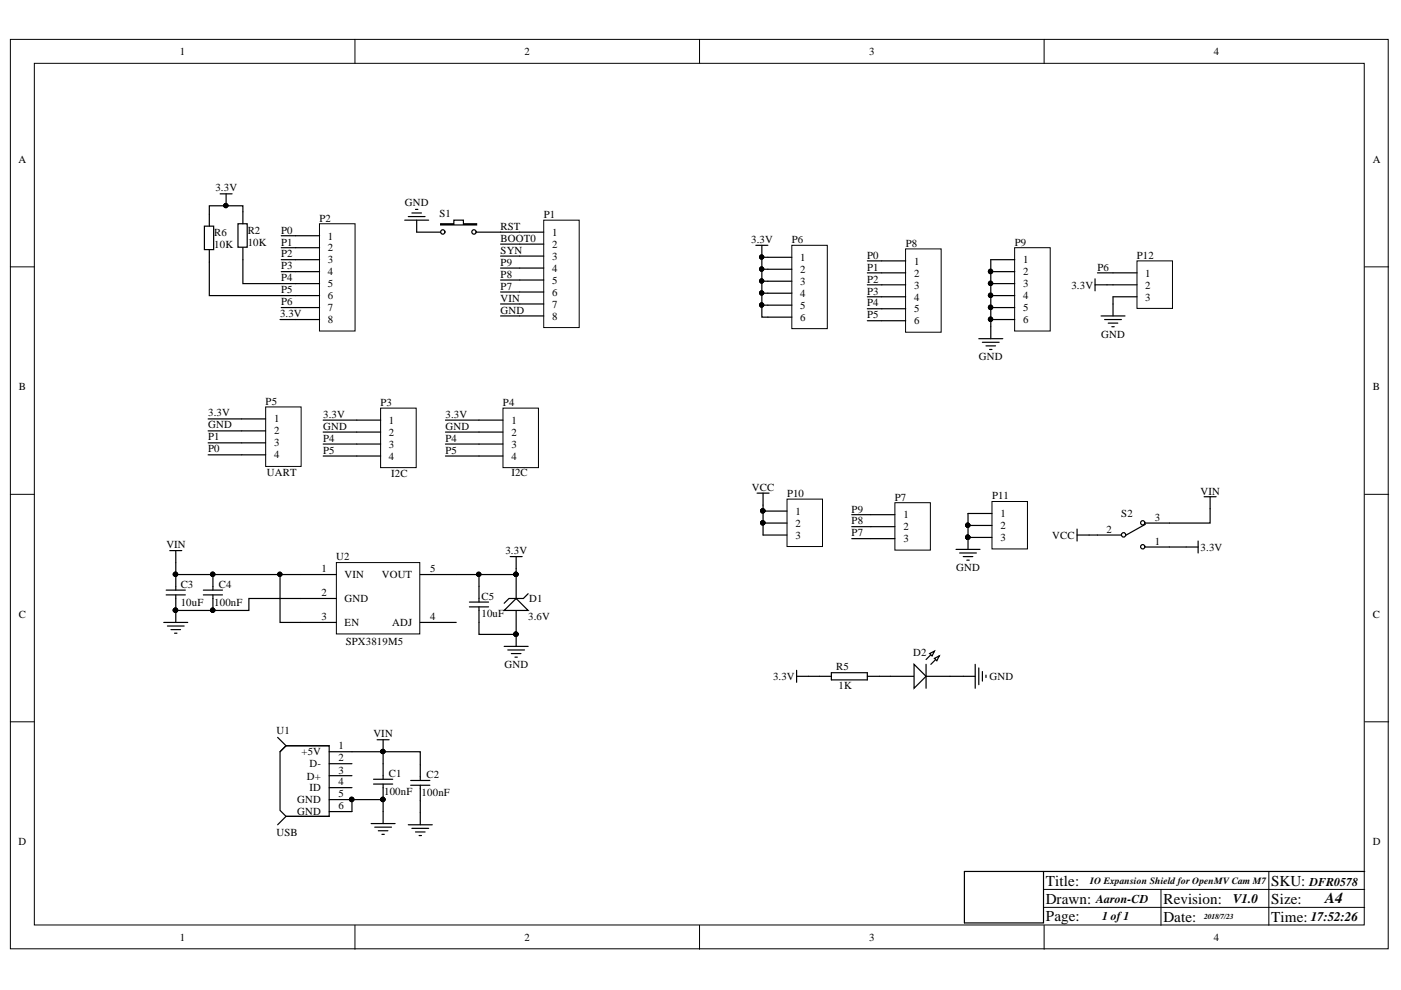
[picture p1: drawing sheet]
<svg xmlns="http://www.w3.org/2000/svg" width="297mm" height="210mm" viewBox="0 0 297 210" stroke-linecap="round" stroke-linejoin="round" font-family="sans-serif">
<g fill="#fff" stroke="#000" stroke-width=".21">
<path d="M2.2 8.4h292.1v192.8h-292.1z"/>
<path d="M7.3 13.4h281.9v182.7h-281.9z"/>
</g>
<g fill="none" stroke="#000" stroke-width=".21">
<path d="M75.3 8.4v5M148.3 8.4v5M221.4 8.4v5M2.2 56.6h5.1M289.3 56.6h5.1M2.2 104.8h5.1M289.3 104.8h5.1M2.2 153h5.1M289.3 153h5.1M75.3 196.2v5.1M148.3 196.2v5.1M221.2 192.4h68.1"/>
<path d="M221.2 188.6h68.1M221.4 196.2v5.1M246.1 188.6v7.6M269 184.8v11.4"/>
</g>
<path d="M221.2 184.8v10.9h-16.7v-10.9h84.8" fill="none" stroke="#000" stroke-width=".25"/>
<path d="M67.7 47.4h7.6v22.8h-7.6z" fill="#fff" stroke="#000" stroke-width=".21"/>
<path d="M62.7 50h5.1M62.7 52.5h5.1M62.7 55.1h5.1M62.7 57.6h5.1M62.7 60.1h5.1M62.7 62.7h5.1M62.7 65.2h5.1M62.7 67.7h5.1" fill="none" stroke="#000" stroke-width=".25"/>
<path d="M115.3 46.7h7.5v22.8h-7.5z" fill="#fff" stroke="#000" stroke-width=".21"/>
<path d="M110.2 49.2h5.1M110.2 51.8h5.1M110.2 54.3h5.1M110.2 56.8h5.1M110.2 59.4h5.1M110.2 61.9h5.1M110.2 64.4h5.1M110.2 67h5.1" fill="none" stroke="#000" stroke-width=".25"/>
<path d="M56.3 86.3h7.5v12.6h-7.5z" fill="#fff" stroke="#000" stroke-width=".21"/>
<path d="M51.2 88.8h5.1M51.2 91.4h5.1M51.2 93.9h5.1M51.2 96.4h5.1" fill="none" stroke="#000" stroke-width=".25"/>
<path d="M80.7 86.5h7.5v12.6h-7.5z" fill="#fff" stroke="#000" stroke-width=".21"/>
<path d="M75.6 89.1h5.1M75.6 91.6h5.1M75.6 94.1h5.1M75.6 96.7h5.1" fill="none" stroke="#000" stroke-width=".25"/>
<path d="M106.6 86.5h7.6v12.6h-7.6z" fill="#fff" stroke="#000" stroke-width=".21"/>
<path d="M101.6 89.1h5M101.6 91.6h5M101.6 94.1h5M101.6 96.7h5" fill="none" stroke="#000" stroke-width=".25"/>
<path d="M189.7 106.6h7.6v10h-7.6z" fill="#fff" stroke="#000" stroke-width=".21"/>
<path d="M184.7 109.1h5M184.7 111.7h5M184.7 114.2h5M188.7 143.4h5.1M196.3 143.4h5.1" fill="none" stroke="#000" stroke-width=".25"/>
<path d="M193.8 140.9l2.5 2.5-2.5 2.5z" fill="#fff"/>
<path d="M198.1 138.1l-1.8 1.7M199.1 139.1l-1.7 1.8M193.8 140.9l2.5 2.5-2.5 2.5z" fill="none" stroke="#000" stroke-width=".25"/>
<path d="M198.1 139.6l1-.5-.5 1z" fill="#fff"/>
<path d="M198.1 139.6l1-.5-.5 1z" fill="none" stroke="#000" stroke-width=".25"/>
<path d="M197.1 138.6l1-.5-.5 1z" fill="#fff"/>
<g fill="none" stroke="#000" stroke-width=".25">
<path d="M88.3 49.2h5.1M101 49.2h5.1M197.1 138.6l1-.5-.5 1zM168.9 143.4h2.5M168.9 142.1v2.6M173.7 143.4h2.6M176.3 142.6h7.6v1.6h-7.6zM183.9 143.4h2.5M196.3 140.9v5M204.2 143.4h2.6M206.8 140.9v5M207.5 141.6v3.6"/>
<path d="M208.3 142.4v2M209 143.1v.5"/>
</g>
<path d="M93.4 47.4h2.8v-.7h2.1v.7h2.7v.3h-7.6z" fill-rule="evenodd" fill="#fff"/>
<g fill="none" stroke="#000" stroke-width=".25">
<path d="M93.4 47.4h2.8v-.7h2.1v.7h2.7v.3h-7.6zM207.5 71.8h5.1M208.3 72.6h3.5M209 73.3h2.1M209.8 74.1h.5M210.1 69.3v2.5M232.7 113.4h5.1M242.8 111.2l-4 2.2M242.8 110.9h5.1M242.8 116h5.1M251.5 116h2.5M254 114.7v2.5"/>
<path d="M255.3 105.3h2.5M256.6 105.3v2.6"/>
<circle cx="93.9" cy="49.2" r=".46"/>
<circle cx="100.5" cy="49.2" r=".46"/>
<circle cx="238.2" cy="113.4" r=".46"/>
<circle cx="242.3" cy="110.9" r=".46"/>
<circle cx="242.3" cy="115.9" r=".46"/>
</g>
<path d="M166.9 105.8h7.5v10.1h-7.5z" fill="#fff" stroke="#000" stroke-width=".21"/>
<path d="M161.8 108.4h5.1M161.8 110.9h5.1M161.8 113.4h5.1" fill="none" stroke="#000" stroke-width=".25"/>
<g fill="#000" stroke="#000" stroke-width=".21">
<circle cx="161.7" cy="110.9" r=".46"/>
<circle cx="161.7" cy="108.3" r=".46"/>
</g>
<path d="M210.3 106.3h7.5v10.1h-7.5z" fill="#fff" stroke="#000" stroke-width=".21"/>
<path d="M202.7 116.5h5.1M203.5 117.2h3.5M204.2 118h2.1M205 118.8h.5M205.2 108.9h5.1M205.2 111.4h5.1M210.3 113.9h-5.1v2.6M228.4 112.2v2.5M228.4 113.4h2.5" fill="none" stroke="#000" stroke-width=".25"/>
<g fill="#000" stroke="#000" stroke-width=".21">
<circle cx="205.2" cy="113.9" r=".46"/>
<circle cx="205.2" cy="111.4" r=".46"/>
</g>
<path d="M59.4 159.4l1.2-1.3h9.2v15h-9.2l-1.2-1.3z" fill-rule="evenodd" fill="#fff"/>
<g fill="none" stroke="#000" stroke-width=".25">
<path d="M160.5 104.6h2.6M161.8 104.6v2.5M58.9 156.3l1.7 1.8h9.2M59.4 159.4l1.2-1.3h9.2v15h-9.2l-1.2-1.3zM60.6 158.1l-1.2 1.3M69.8 159.4h4.8M80 156.8h2.5M81.2 156.8v2.6M69.8 173.1h-9.2l-1.7 1.8M69.8 167h4.8M69.8 164.5h4.8M69.8 161.9h4.8"/>
<path d="M69.8 172.1h4.8M69.8 169.5h4.8M78.7 174.6h5.1M79.4 175.4h3.6M80.2 176.1h2M81 176.9h.5M81.2 172.1v2.5M86.6 174.9h5M87.3 175.6h3.6M88.1 176.4h2M88.9 177.2h.5M89.1 172.3v2.6"/>
</g>
<g fill="#000" stroke="#000" stroke-width=".21">
<circle cx="81.2" cy="159.3" r=".46"/>
<circle cx="74.6" cy="169.5" r=".47"/>
</g>
<path d="M167.9 52h7.5v17.7h-7.5z" fill="#fff" stroke="#000" stroke-width=".21"/>
<path d="M162.8 54.5h5.1M162.8 57.1h5.1M162.8 59.6h5.1M162.8 62.2h5.1M162.8 64.7h5.1M162.8 67.2h5.1" fill="none" stroke="#000" stroke-width=".25"/>
<path d="M215.1 52.5h7.6v17.7h-7.6z" fill="#fff" stroke="#000" stroke-width=".21"/>
<path d="M210.1 55.1h5M210.1 57.6h5M210.1 60.1h5M210.1 62.7h5M210.1 65.2h5M210.1 67.7h5" fill="none" stroke="#000" stroke-width=".25"/>
<g fill="#000" stroke="#000" stroke-width=".21">
<circle cx="210" cy="57.6" r=".46"/>
<circle cx="210" cy="65.2" r=".46"/>
<circle cx="210" cy="60.1" r=".46"/>
<circle cx="210" cy="62.6" r=".46"/>
<circle cx="210" cy="67.7" r=".46"/>
</g>
<path d="M192 52.8h7.5v17.6h-7.5z" fill="#fff" stroke="#000" stroke-width=".21"/>
<path d="M186.9 55.3h5.1M186.9 57.8h5.1M186.9 60.4h5.1M186.9 62.9h5.1M186.9 65.5h5.1M186.9 68h5.1" fill="none" stroke="#000" stroke-width=".25"/>
<path d="M241.1 55.3h7.5v10.1h-7.5z" fill="#fff" stroke="#000" stroke-width=".21"/>
<g fill="none" stroke="#000" stroke-width=".25">
<path d="M43.3 48h2v4.9h-2zM44.4 45.4v2.6M44.4 53v2.6M46.7 41.1h2.5M47.9 41.1v2.5M50.5 47.4h1.9v5h-1.9zM51.5 44.9v2.5M51.5 52.5v2.6M160.3 52h2.5M161.5 52v2.5M232.2 59.1v2.6M236 57.8h5.1"/>
<path d="M232.2 60.4h2.5M233.4 67h5.1M234.2 67.7h3.6M235 68.5h2M235.7 69.3h.5M236 60.4h5.1M236 62.9h5.1M236 64.4v2.6M36 116.7h2.5M37.3 116.7v2.6M108.2 118h2.5M109.4 118v2.5"/>
<path d="M34.7 132h5.1M35.2 125.1h4.1M35.2 126.1h4.1M35.5 132.7h3.5M36.3 133.5h2M37 134.3h.5M37.3 121.8v3.3M37.3 126.1v5.9M43.1 125.1h4.1M43.1 126.1h4.1M45.1 121.8v3.3M45.1 126.1v3.3"/>
<path d="M99.5 127.7h4.1M99.5 128.7h4.1M101.6 124.4v3.3M101.6 128.7v3.3M109.4 121.8v5.1M109.4 129.4v5.1"/>
</g>
<g fill="#000" stroke="#000" stroke-width=".21">
<circle cx="47.9" cy="43.6" r=".46"/>
<circle cx="161.5" cy="54.5" r=".46"/>
<circle cx="37.2" cy="121.8" r=".46"/>
<circle cx="37.2" cy="129.4" r=".46"/>
<circle cx="45.1" cy="121.8" r=".46"/>
<circle cx="45.1" cy="129.4" r=".46"/>
<circle cx="109.4" cy="121.8" r=".46"/>
<circle cx="109.4" cy="134.5" r=".46"/>
</g>
<path d="M106.9 129.4l2.5-2.5 2.6 2.5z" fill="#fff"/>
<path d="M106.9 129.4l2.5-2.5 2.6 2.5zM112 125.9l-1 1h-3.1l-1 1" fill="none" stroke="#000" stroke-width=".25"/>
<g fill="#000" stroke="#000" stroke-width=".21">
<circle cx="109.4" cy="121.8" r=".46"/>
<circle cx="109.4" cy="134.5" r=".46"/>
</g>
<path d="M71.3 119.3h17.7v15.1h-17.7z" fill="#fff" stroke="#000" stroke-width=".21"/>
<g fill="none" stroke="#000" stroke-width=".25">
<path d="M44.4 55.6v7.1h18.3M51.5 44.9v-1.3h-7.1v1.8M51.5 55.1v5h11.2M59.6 50h3.1M59.6 52.5h3.1M59.6 55.1h3.1M59.6 57.6h3.1M85.8 46.7h5.1M86.6 45.9h3.5M87.3 45.2h2.1M88.1 44.4h.5M88.3 46.7v2.5"/>
<path d="M106.1 49.2h4.1M106.1 51.8h4.1M106.1 54.3h4.1M106.1 56.8h4.1M106.1 59.4h4.1M161.5 59.6v2.6M162.8 57.1h-1.3v2.5h1.3M162.8 54.5h-1.3v2.6M183.9 55.3h3M183.9 57.8h3M210.1 55.1v14.2M232.7 57.8h3.3"/>
<path d="M59.4 67.7h3.3M59.6 65.2h3.1M106.1 61.9h4.1M106.1 64.4h4.1M106.1 67h4.1M161.5 64.7h1.3M162.8 62.2h-1.3v5h1.3M183.9 60.4h3M183.9 62.9h3M183.9 65.5h3M183.9 68h3M234.7 60.4h1.3"/>
<path d="M236 62.9v1.5M44.1 93.9h7.1M44.1 96.4h7.1M44.1 88.8h7.1M44.1 91.4h7.1M68.5 89.1h7.1M68.5 91.6h7.1M68.5 94.1h7.1M68.5 96.7h7.1M94.4 89.1h7.2M94.4 91.6h7.2M94.4 94.1h7.2"/>
<path d="M94.4 96.7h7.2M37.3 119.3v2.5h34M161.8 107.1v6.3M180.6 109.1h4.1M180.6 111.7h4.1M180.6 114.2h4.1M205.2 108.9v5M230.9 113.4h1.8M247.9 116h3.6M256.6 107.9v3h-8.7M59.4 121.8v10.2h11.9M71.3 126.9h-18.5v2.5h-15.5"/>
<path d="M89.1 121.8h12.5M89.1 132h7.6M101.6 132v2.5h7.8v2.5M106.9 137h5.1M107.7 137.8h3.5M108.4 138.6h2.1M109.2 139.3h.5M109.4 120.5v1.3h-7.8v2.6M74.6 159.4h14.5v6.1M81.2 159.4v5.8M171.4 143.4h2.3M186.4 143.4h2.3"/>
<path d="M201.4 143.4h2.8M74.6 172.1v-2.6h6.6v2.6M79.2 165.2h4.1M79.2 166.2h4.1M81.2 166.2v3.3M87.1 165.5h4M87.1 166.5h4M89.1 166.5v5.8"/>
</g>
<g fill="#000" stroke="#000" stroke-width=".21">
<circle cx="47.9" cy="43.6" r=".46"/>
<circle cx="161.5" cy="57.1" r=".46"/>
<circle cx="161.5" cy="59.6" r=".46"/>
<circle cx="161.5" cy="54.5" r=".46"/>
<circle cx="210" cy="57.6" r=".46"/>
<circle cx="161.5" cy="64.7" r=".46"/>
<circle cx="161.5" cy="62.1" r=".46"/>
<circle cx="210" cy="65.2" r=".46"/>
<circle cx="210" cy="60.1" r=".46"/>
<circle cx="210" cy="62.6" r=".46"/>
<circle cx="210" cy="67.7" r=".46"/>
<circle cx="161.7" cy="110.9" r=".46"/>
<circle cx="161.7" cy="108.3" r=".46"/>
<circle cx="205.2" cy="113.9" r=".46"/>
<circle cx="205.2" cy="111.4" r=".46"/>
<circle cx="37.2" cy="121.8" r=".46"/>
<circle cx="37.2" cy="129.4" r=".46"/>
<circle cx="45.1" cy="121.8" r=".46"/>
<circle cx="45.1" cy="129.4" r=".46"/>
<circle cx="59.3" cy="121.8" r=".46"/>
<circle cx="101.5" cy="121.8" r=".46"/>
<circle cx="109.4" cy="121.8" r=".46"/>
<circle cx="109.4" cy="134.5" r=".46"/>
<circle cx="81.2" cy="159.3" r=".46"/>
<circle cx="74.6" cy="169.5" r=".47"/>
<circle cx="81.2" cy="169.5" r=".47"/>
</g>
<g font-size="3.2">
<text x="221.7" y="187.9">Title:</text>
<text x="221.7" y="191.7">Drawn:</text>
<text x="246.7" y="191.7">Revision:</text>
<text x="269.5" y="187.9">SKU:</text>
<text x="269.5" y="191.7">Size:</text>
<text x="280.9" y="191.5">A4</text>
<text x="221.7" y="195.3">Page:</text>
<text x="246.7" y="195.5">Date:</text>
<text x="269.5" y="195.5">Time:</text>
</g>
<g font-size="2.8">
<text x="261.4" y="191.6">V1.0</text>
<text x="277.9" y="195.2">17:52:26</text>
</g>
<g font-size="2.5">
<text x="232.4" y="191.6">Aaron-CD</text>
<text x="277.6" y="187.8">DFR0578</text>
<text x="233.7" y="195.1">1 of1</text>
</g>
<g font-size="2.3">
<text x="38.1" y="11.7">1</text>
<text x="111.2" y="11.7">2</text>
<text x="184.3" y="11.7">3</text>
<text x="257.4" y="11.7">4</text>
<text x="3.9" y="34.5">A</text>
<text x="291.1" y="34.5">A</text>
<text x="45.7" y="40.6">3.3V</text>
<text x="67.7" y="47">P2</text>
<text x="85.8" y="43.7">GND</text>
<text x="93.2" y="46">S1</text>
<text x="115.3" y="46.2">P1</text>
<text x="45.4" y="52.6">10K</text>
<text x="45.4" y="50">R6</text>
<text x="52.5" y="52.1">10K</text>
<text x="52.5" y="49.5">R2</text>
<text x="59.6" y="49.5">P0</text>
<text x="59.6" y="52.1">P1</text>
<text x="69.5" y="50.8">1</text>
<text x="69.5" y="53.3">2</text>
<text x="106.1" y="48.8">RST</text>
<text x="106.1" y="51.3">BOOT0</text>
<text x="106.1" y="53.8">SYN</text>
<text x="117" y="50">1</text>
<text x="117" y="52.6">2</text>
<text x="159.2" y="51.5">3.3V</text>
<text x="167.9" y="51.5">P6</text>
<text x="192.1" y="52.3">P8</text>
<text x="215.2" y="52.1">P9</text>
<text x="59.6" y="54.6">P2</text>
<text x="59.6" y="57.1">P3</text>
<text x="59.6" y="59.7">P4</text>
<text x="69.5" y="55.9">3</text>
<text x="69.5" y="58.4">4</text>
<text x="106.1" y="58.9">P8</text>
<text x="106.1" y="56.4">P9</text>
<text x="117" y="55.1">3</text>
<text x="117" y="57.6">4</text>
<text x="169.7" y="55.3">1</text>
<text x="169.7" y="57.9">2</text>
<text x="183.9" y="54.8">P0</text>
<text x="183.9" y="57.4">P1</text>
<text x="183.9" y="59.9">P2</text>
<text x="193.8" y="56.1">1</text>
<text x="193.8" y="58.6">2</text>
<text x="216.9" y="55.9">1</text>
<text x="216.9" y="58.4">2</text>
<text x="232.7" y="57.4">P6</text>
<text x="241" y="54.8">P12</text>
<text x="242.8" y="58.6">1</text>
<text x="59.6" y="62.2">P5</text>
<text x="59.6" y="64.7">P6</text>
<text x="69.5" y="60.9">5</text>
<text x="69.5" y="63.5">6</text>
<text x="69.5" y="66">7</text>
<text x="106.1" y="61.4">P7</text>
<text x="106.1" y="64">VIN</text>
<text x="117" y="60.2">5</text>
<text x="117" y="62.7">6</text>
<text x="117" y="65.2">7</text>
<text x="169.7" y="60.4">3</text>
<text x="169.7" y="63">4</text>
<text x="169.7" y="65.5">5</text>
<text x="183.9" y="62.4">P3</text>
<text x="183.9" y="65">P4</text>
<text x="193.8" y="61.2">3</text>
<text x="193.8" y="63.7">4</text>
<text x="216.9" y="60.9">3</text>
<text x="216.9" y="63.5">4</text>
<text x="216.9" y="66">5</text>
<text x="227.2" y="61.2">3.3V</text>
<text x="242.8" y="61.2">2</text>
<text x="242.8" y="63.7">3</text>
<text x="59.4" y="67.3">3.3V</text>
<text x="69.5" y="68.5">8</text>
<text x="106.1" y="66.5">GND</text>
<text x="117" y="67.8">8</text>
<text x="169.7" y="68">6</text>
<text x="183.9" y="67.5">P5</text>
<text x="193.8" y="66.2">5</text>
<text x="193.8" y="68.8">6</text>
<text x="216.9" y="68.5">6</text>
<text x="233.5" y="71.6">GND</text>
<text x="207.5" y="76.4">GND</text>
<text x="4" y="82.7">B</text>
<text x="291.1" y="82.7">B</text>
<text x="44.1" y="88.3">3.3V</text>
<text x="56.3" y="85.8">P5</text>
<text x="58.1" y="89.6">1</text>
<text x="68.5" y="88.6">3.3V</text>
<text x="80.7" y="86">P3</text>
<text x="82.5" y="89.8">1</text>
<text x="94.5" y="88.6">3.3V</text>
<text x="106.6" y="86">P4</text>
<text x="108.4" y="89.8">1</text>
<text x="44.1" y="90.8">GND</text>
<text x="44.1" y="93.4">P1</text>
<text x="44.1" y="95.9">P0</text>
<text x="58.1" y="92.1">2</text>
<text x="58.1" y="94.6">3</text>
<text x="68.5" y="93.6">P4</text>
<text x="68.5" y="91.1">GND</text>
<text x="82.5" y="92.4">2</text>
<text x="82.5" y="94.9">3</text>
<text x="94.5" y="93.6">P4</text>
<text x="94.5" y="91.1">GND</text>
<text x="108.4" y="92.4">2</text>
<text x="108.4" y="94.9">3</text>
<text x="56.6" y="101">UART</text>
<text x="58.1" y="97.2">4</text>
<text x="68.5" y="96.2">P5</text>
<text x="82.5" y="97.4">4</text>
<text x="83" y="101.2">I2C</text>
<text x="94.5" y="96.2">P5</text>
<text x="108.4" y="97.4">4</text>
<text x="108.4" y="101">I2C</text>
<text x="159.4" y="104.1">VCC</text>
<text x="166.9" y="105.4">P10</text>
<text x="189.7" y="106.1">P7</text>
<text x="210.3" y="105.9">P11</text>
<text x="254.6" y="104.9">VIN</text>
<text x="168.6" y="109.2">1</text>
<text x="168.6" y="111.7">2</text>
<text x="180.6" y="113.7">P7</text>
<text x="180.6" y="111.2">P8</text>
<text x="180.6" y="108.7">P9</text>
<text x="191.6" y="109.9">1</text>
<text x="191.6" y="112.5">2</text>
<text x="212.1" y="109.7">1</text>
<text x="212.1" y="112.2">2</text>
<text x="234.6" y="113">2</text>
<text x="237.7" y="109.7">S2</text>
<text x="244.8" y="110.4">3</text>
<text x="35.3" y="116.3">VIN</text>
<text x="71.3" y="118.8">U2</text>
<text x="107.2" y="117.5">3.3V</text>
<text x="168.6" y="114.2">3</text>
<text x="191.6" y="115">3</text>
<text x="212.1" y="114.7">3</text>
<text x="223.1" y="114.2">VCC</text>
<text x="244.8" y="115.5">1</text>
<text x="254.6" y="116.8">3.3V</text>
<text x="38.3" y="124.6">C3</text>
<text x="46.4" y="124.6">C4</text>
<text x="68.2" y="121.3">1</text>
<text x="73.1" y="122.6">VIN</text>
<text x="80.9" y="122.6">VOUT</text>
<text x="91.2" y="121.3">5</text>
<text x="202.7" y="121.1">GND</text>
<text x="4" y="131">C</text>
<text x="38.3" y="128.4">10uF</text>
<text x="45.4" y="128.4">100nF</text>
<text x="68.2" y="126.4">2</text>
<text x="68.2" y="131.5">3</text>
<text x="73.1" y="127.7">GND</text>
<text x="91.2" y="131.5">4</text>
<text x="102.1" y="130.7">10uF</text>
<text x="102.1" y="127.2">C5</text>
<text x="112" y="131.5">3.6V</text>
<text x="112.2" y="127.7">D1</text>
<text x="291.1" y="131">C</text>
<text x="73.1" y="132.7">EN</text>
<text x="73.3" y="136.8">SPX3819M5</text>
<text x="83.1" y="132.7">ADJ</text>
<text x="107" y="141.6">GND</text>
<text x="177.3" y="142.1">R5</text>
<text x="193.6" y="139.1">D2</text>
<text x="163.9" y="144.2">3.3V</text>
<text x="177.8" y="146.2">1K</text>
<text x="209.8" y="144.2">GND</text>
<text x="58.6" y="155.6">U1</text>
<text x="63.9" y="160.1">+5V</text>
<text x="71.8" y="158.9">1</text>
<text x="71.8" y="161.4">2</text>
<text x="79.2" y="156.3">VIN</text>
<text x="65" y="165.3">D+</text>
<text x="65.6" y="167.8">ID</text>
<text x="65.6" y="162.7">D-</text>
<text x="71.8" y="166.5">4</text>
<text x="71.8" y="164">3</text>
<text x="82.5" y="164.8">C1</text>
<text x="90.4" y="165">C2</text>
<text x="63" y="172.9">GND</text>
<text x="63" y="170.3">GND</text>
<text x="71.8" y="171.6">6</text>
<text x="71.8" y="169.1">5</text>
<text x="81.4" y="168.6">100nF</text>
<text x="89.4" y="168.8">100nF</text>
<text x="3.9" y="179.2">D</text>
<text x="58.6" y="177.2">USB</text>
<text x="291.1" y="179.2">D</text>
<text x="38.1" y="199.5">1</text>
<text x="111.2" y="199.5">2</text>
<text x="184.3" y="199.5">3</text>
<text x="257.4" y="199.5">4</text>
</g>
<text font-size="2" x="231.1" y="187.3">IO Expansion Shield for OpenMV Cam M7</text>
<text font-size="1.6" x="255.3" y="194.8">2018/7/23</text>
</svg>
